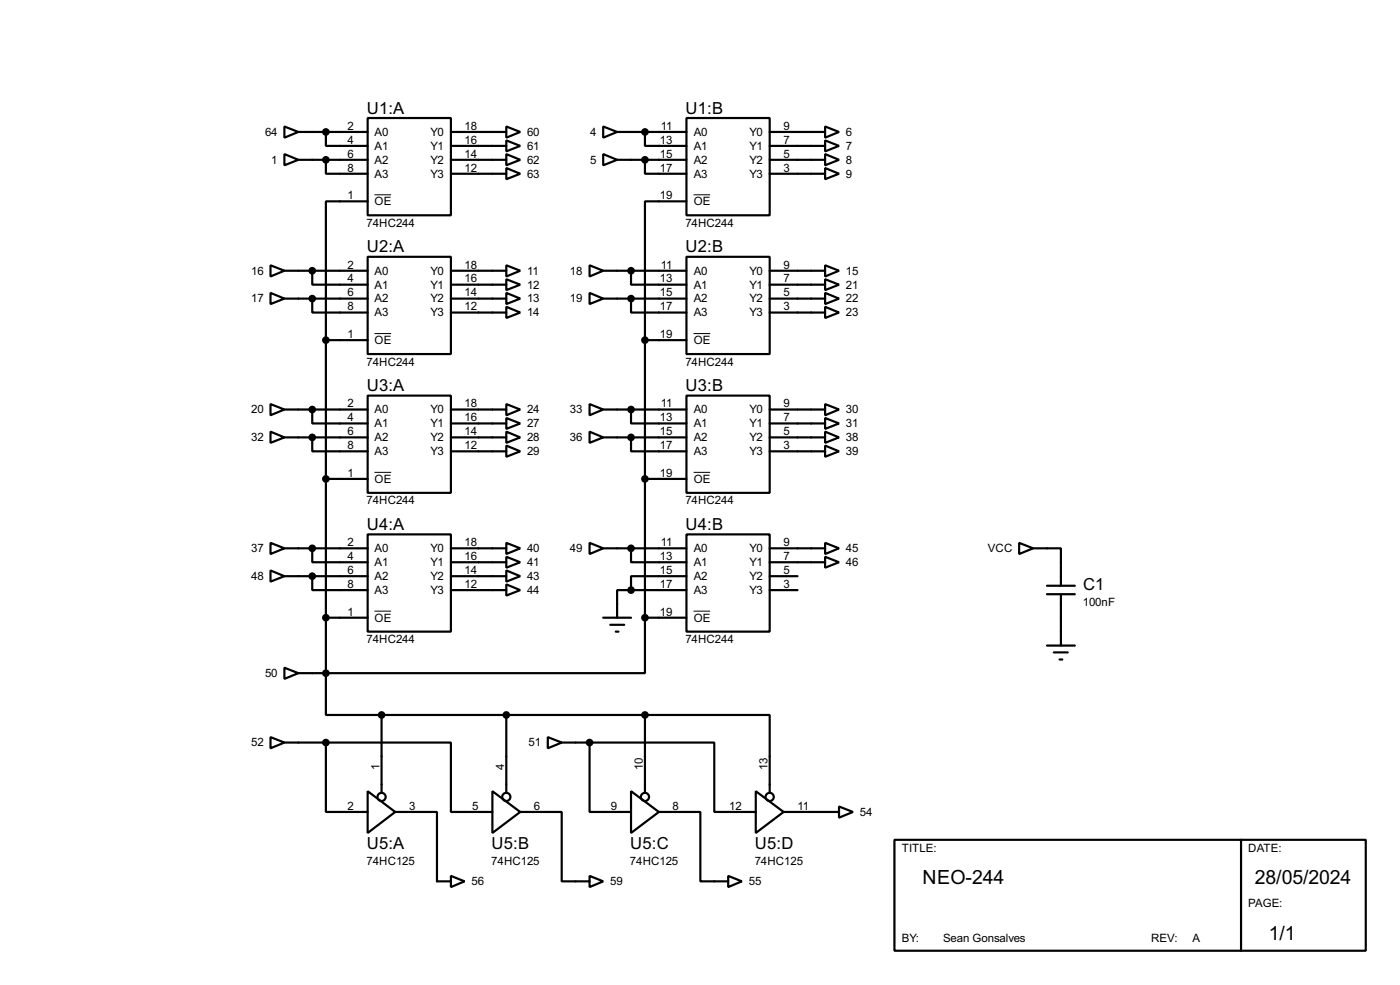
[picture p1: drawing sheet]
<svg xmlns="http://www.w3.org/2000/svg" width="256mm" height="180mm" viewBox="0 0 256 180" stroke-linecap="round" stroke-linejoin="round" font-family="sans-serif">
<g fill="none" stroke="#000" stroke-width=".4">
<path d="M52.1 28.2l2.6 1.1-2.6 1zM52.1 23.2l2.6 1-2.6 1zM54.7 29.3h12.7M54.7 24.2h12.7M59.7 24.2v2.5h7.7M59.7 29.3v2.5h7.7M67.4 21.6h15.2v17.8h-15.2zM67.4 36.9h-7.7v25.4M82.6 29.3h10.2M82.6 31.8h10.2M82.6 24.2h10.2M82.6 26.7h10.2"/>
<path d="M92.8 28.2l2.5 1.1-2.5 1zM92.8 30.8l2.5 1-2.5 1zM92.8 23.2l2.5 1-2.5 1zM92.8 25.7l2.5 1-2.5 1zM110.5 23.2l2.6 1-2.6 1zM110.5 28.2l2.6 1.1-2.6 1zM113.1 29.3h12.7M113.1 24.2h12.7M118.2 29.3v2.5h7.6M118.2 24.2v2.5h7.6M125.8 21.6h15.2v17.8h-15.2zM125.8 36.9h-7.6v25.4"/>
<path d="M141 29.3h10.2M141 31.8h10.2M141 24.2h10.2M141 26.7h10.2M151.2 23.2l2.5 1-2.5 1zM151.2 25.7l2.5 1-2.5 1zM151.2 28.2l2.5 1.1-2.5 1zM151.2 30.8l2.5 1-2.5 1zM49.6 48.6l2.5 1-2.5 1zM49.6 53.6l2.5 1.1-2.5 1zM52.1 49.6h15.3M52.1 54.7h15.3"/>
<path d="M57.2 49.6v2.5h10.2M57.2 54.7v2.5h10.2M67.4 47h15.2v17.8h-15.2zM82.6 49.6h10.2M82.6 54.7h10.2M82.6 52.1h10.2M82.6 57.2h10.2M92.8 48.6l2.5 1-2.5 1zM92.8 51.1l2.5 1-2.5 1zM92.8 53.6l2.5 1.1-2.5 1zM92.8 56.2l2.5 1-2.5 1zM108 48.6l2.5 1-2.5 1z"/>
<path d="M108 53.6l2.5 1.1-2.5 1zM110.5 49.6h15.3M110.5 54.7h15.3M115.6 49.6v2.5h10.2M115.6 54.7v2.5h10.2M125.8 47h15.2v17.8h-15.2zM141 49.6h10.2M141 54.7h10.2M141 52.1h10.2M141 57.2h10.2M151.2 48.6l2.5 1-2.5 1zM151.2 51.1l2.5 1-2.5 1z"/>
<path d="M151.2 53.6l2.5 1.1-2.5 1zM151.2 56.2l2.5 1-2.5 1zM49.6 74l2.5 1-2.5 1zM49.6 79l2.5 1.1-2.5 1zM52.1 75h15.3M57.2 75v2.5h10.2M59.7 62.3v60.9M59.7 62.3h7.7M67.4 72.4h15.2v17.8h-15.2zM82.6 75h10.2M82.6 77.5h10.2M92.8 74l2.5 1-2.5 1z"/>
<path d="M92.8 76.5l2.5 1-2.5 1zM92.8 79l2.5 1.1-2.5 1zM108 74l2.5 1-2.5 1zM108 79l2.5 1.1-2.5 1zM110.5 75h15.3M115.6 75v2.5h10.2M118.2 62.3v50.8M118.2 62.3h7.6M125.8 72.4h15.2v17.8h-15.2zM141 75h10.2M141 77.5h10.2M151.2 74l2.5 1-2.5 1z"/>
<path d="M151.2 76.5l2.5 1-2.5 1zM151.2 79l2.5 1.1-2.5 1zM49.6 99.4l2.5 1-2.5 1zM52.1 80.1h15.3M57.2 80.1v2.5h10.2M59.7 87.7h7.7M67.4 97.8h15.2v17.8h-15.2zM82.6 80.1h10.2M82.6 82.6h10.2M92.8 81.6l2.5 1-2.5 1zM92.8 99.4l2.5 1-2.5 1zM108 99.4l2.5 1-2.5 1z"/>
<path d="M110.5 80.1h15.3M115.6 80.1v2.5h10.2M118.2 87.7h7.6M125.8 97.8h15.2v17.8h-15.2zM141 80.1h10.2M141 82.6h10.2M151.2 81.6l2.5 1-2.5 1zM151.2 99.4l2.5 1-2.5 1zM186.7 99.4l2.6 1-2.6 1zM49.6 104.4l2.5 1.1-2.5 1zM52.1 100.4h15.3M52.1 105.5h15.3"/>
<path d="M57.2 100.4v2.5h10.2M57.2 105.5v2.5h10.2M59.7 113.1h7.7M82.6 100.4h10.2M82.6 105.5h10.2M82.6 102.9h10.2M82.6 108h10.2M92.8 101.9l2.5 1-2.5 1zM92.8 104.4l2.5 1.1-2.5 1zM92.8 107l2.5 1-2.5 1zM110.5 100.4h15.3M110.5 113.1h5.1"/>
<path d="M111.8 114.4h2.6M112.8 115.6h.5M115.6 100.4v2.5h10.2M115.6 108h-2.5v5.1M115.6 108h10.2M118.2 113.1v10.1h-58.5M118.2 113.1h7.6M125.8 105.5h-10.2v2.5M141 100.4h10.2M141 105.5h5.1M141 102.9h10.2M141 108h5.1"/>
<path d="M151.2 101.9l2.5 1-2.5 1zM189.3 100.4h5.1v6.8M191.8 108.8h5.1M191.8 107.2h5.1M191.8 118.2h5.1M193.1 119.4h2.5M194.4 108.8v9.4M49.6 134.9l2.5 1-2.5 1.1zM52.1 122.2l2.6 1-2.6 1.1zM52.1 135.9h7.6M54.7 123.2h5M59.7 123.2v7.7h10.2"/>
<path d="M59.7 135.9v12.7h7.7M59.7 135.9h22.9v12.7h7.6M69.9 130.9h48.3M69.9 130.9v14.2M92.8 130.9v14.2M100.4 134.9l2.5 1-2.5 1.1zM102.9 135.9h5.1M108 135.9v12.7h7.6M108 135.9h22.9v12.7h7.6M118.2 130.9h22.8v14.2M118.2 130.9v14.2M194.1 120.7h.5"/>
<path d="M67.4 144.8l5 3.8-5 3.9zM72.4 148.6h7.7v12.7h2.5M90.2 144.8l5.1 3.8-5.1 3.9zM95.3 148.6h7.6v12.7h5.1M115.6 144.8l5.1 3.8-5.1 3.9zM120.7 148.6h7.6v12.7h5.1M138.5 144.8l5.1 3.8-5.1 3.9zM143.6 148.6h10.1M153.7 147.6l2.6 1-2.6 1.1zM163.9 153.7h86.3v20.3h-86.3zM227.4 153.7v20.3M82.6 160.3l2.5 1-2.5 1.1z"/>
<path d="M108 160.3l2.5 1-2.5 1.1zM133.4 160.3l2.5 1-2.5 1.1z"/>
<circle cx="69.9" cy="145.9" r=".75"/>
<circle cx="92.7" cy="145.9" r=".75"/>
<circle cx="118.1" cy="145.9" r=".75"/>
<circle cx="141" cy="145.9" r=".75"/>
</g>
<path d="M68.6 35.7h3.1M127.1 35.7h3M68.6 61.1h3.1M127.1 61.1h3M68.6 86.5h3.1M127.1 86.5h3M68.6 111.9h3.1M127.1 111.9h3" fill="none" stroke="#000" stroke-width=".18"/>
<g fill="#000" stroke="#000" stroke-width=".4">
<circle cx="59.7" cy="24.2" r=".5"/>
<circle cx="59.7" cy="29.3" r=".5"/>
<circle cx="118.1" cy="24.2" r=".5"/>
<circle cx="118.1" cy="29.3" r=".5"/>
<circle cx="57.2" cy="54.7" r=".5"/>
<circle cx="57.2" cy="49.6" r=".5"/>
<circle cx="115.6" cy="54.7" r=".5"/>
<circle cx="115.6" cy="49.6" r=".5"/>
<circle cx="57.2" cy="75" r=".5"/>
<circle cx="59.7" cy="62.3" r=".5"/>
<circle cx="115.6" cy="75" r=".5"/>
<circle cx="118.1" cy="62.3" r=".5"/>
<circle cx="57.2" cy="80.1" r=".5"/>
<circle cx="59.7" cy="87.7" r=".5"/>
<circle cx="115.6" cy="80.1" r=".5"/>
<circle cx="118.1" cy="87.7" r=".5"/>
<circle cx="57.2" cy="105.5" r=".5"/>
<circle cx="57.2" cy="100.4" r=".5"/>
<circle cx="59.7" cy="113.1" r=".5"/>
<circle cx="115.6" cy="108" r=".5"/>
<circle cx="115.6" cy="100.4" r=".5"/>
<circle cx="118.1" cy="113.1" r=".5"/>
<circle cx="59.7" cy="123.2" r=".5"/>
<circle cx="59.7" cy="135.9" r=".5"/>
<circle cx="69.9" cy="130.9" r=".5"/>
<circle cx="92.7" cy="130.9" r=".5"/>
<circle cx="108" cy="135.9" r=".5"/>
<circle cx="118.1" cy="130.9" r=".5"/>
</g>
<g font-size="4">
<text x="169" y="161.9">NEO-244</text>
<text x="229.9" y="161.9">28/05/2024</text>
<text x="232.5" y="172">1/1</text>
</g>
<g font-size="3.4">
<text x="67.2" y="20.8">U1:A</text>
<text x="125.6" y="20.8">U1:B</text>
<text x="67.2" y="46.2">U2:A</text>
<text x="125.6" y="46.2">U2:B</text>
<text x="67.2" y="71.6">U3:A</text>
<text x="125.6" y="71.6">U3:B</text>
<text x="67.2" y="97">U4:A</text>
<text x="125.6" y="97">U4:B</text>
<text x="198.4" y="108">C1</text>
<text x="67.2" y="155.4">U5:A</text>
<text x="90.1" y="155.4">U5:B</text>
<text x="115.5" y="155.4">U5:C</text>
<text x="138.3" y="155.4">U5:D</text>
</g>
<g font-size="2.4">
<text x="63.7" y="23.8">2</text>
<text x="85.1" y="23.8">18</text>
<text x="121.1" y="23.8">11</text>
<text x="143.6" y="23.8">9</text>
<text x="48.6" y="24.9">64</text>
<text x="49.7" y="30">1</text>
<text x="63.7" y="26.3">4</text>
<text x="63.7" y="28.9">6</text>
<text x="68.6" y="24.9">A0</text>
<text x="68.6" y="27.4">A1</text>
<text x="68.6" y="30">A2</text>
<text x="78.8" y="24.9">Y0</text>
<text x="78.8" y="27.4">Y1</text>
<text x="78.8" y="30">Y2</text>
<text x="85.1" y="26.3">16</text>
<text x="85.1" y="28.9">14</text>
<text x="96.6" y="30">62</text>
<text x="96.6" y="24.9">60</text>
<text x="96.6" y="27.4">61</text>
<text x="108.1" y="24.9">4</text>
<text x="108.1" y="30">5</text>
<text x="120.9" y="26.3">13</text>
<text x="120.9" y="28.9">15</text>
<text x="127.1" y="24.9">A0</text>
<text x="127.1" y="27.4">A1</text>
<text x="127.1" y="30">A2</text>
<text x="137.3" y="24.9">Y0</text>
<text x="137.3" y="27.4">Y1</text>
<text x="137.3" y="30">Y2</text>
<text x="143.6" y="26.3">7</text>
<text x="143.6" y="28.9">5</text>
<text x="155" y="24.9">6</text>
<text x="155" y="27.4">7</text>
<text x="155" y="30">8</text>
<text x="63.7" y="31.4">8</text>
<text x="68.6" y="32.5">A3</text>
<text x="78.8" y="32.5">Y3</text>
<text x="85.1" y="31.4">12</text>
<text x="96.6" y="32.5">63</text>
<text x="120.9" y="31.4">17</text>
<text x="127.1" y="32.5">A3</text>
<text x="137.3" y="32.5">Y3</text>
<text x="143.6" y="31.4">3</text>
<text x="155" y="32.5">9</text>
<text x="63.7" y="36.5">1</text>
<text x="67.2" y="41.5">74HC244</text>
<text x="68.6" y="37.6">OE</text>
<text x="120.9" y="36.5">19</text>
<text x="125.6" y="41.5">74HC244</text>
<text x="127.1" y="37.6">OE</text>
<text x="46" y="50.3">16</text>
<text x="63.7" y="49.2">2</text>
<text x="63.7" y="51.7">4</text>
<text x="68.6" y="50.3">A0</text>
<text x="68.6" y="52.8">A1</text>
<text x="78.8" y="50.3">Y0</text>
<text x="78.8" y="52.8">Y1</text>
<text x="85.1" y="49.2">18</text>
<text x="85.1" y="51.7">16</text>
<text x="96.6" y="50.3">11</text>
<text x="96.6" y="52.8">12</text>
<text x="104.4" y="50.3">18</text>
<text x="120.9" y="51.7">13</text>
<text x="121.1" y="49.2">11</text>
<text x="127.1" y="50.3">A0</text>
<text x="127.1" y="52.8">A1</text>
<text x="137.3" y="50.3">Y0</text>
<text x="137.3" y="52.8">Y1</text>
<text x="143.6" y="49.2">9</text>
<text x="143.6" y="51.7">7</text>
<text x="155" y="50.3">15</text>
<text x="155" y="52.8">21</text>
<text x="46" y="55.4">17</text>
<text x="63.7" y="54.3">6</text>
<text x="63.7" y="56.8">8</text>
<text x="68.6" y="55.4">A2</text>
<text x="68.6" y="57.9">A3</text>
<text x="78.8" y="55.4">Y2</text>
<text x="78.8" y="57.9">Y3</text>
<text x="85.1" y="54.3">14</text>
<text x="85.1" y="56.8">12</text>
<text x="96.6" y="55.4">13</text>
<text x="96.6" y="57.9">14</text>
<text x="104.4" y="55.4">19</text>
<text x="120.9" y="54.3">15</text>
<text x="120.9" y="56.8">17</text>
<text x="127.1" y="55.4">A2</text>
<text x="127.1" y="57.9">A3</text>
<text x="137.3" y="55.4">Y2</text>
<text x="137.3" y="57.9">Y3</text>
<text x="143.6" y="54.3">5</text>
<text x="143.6" y="56.8">3</text>
<text x="155" y="55.4">22</text>
<text x="155" y="57.9">23</text>
<text x="63.7" y="61.9">1</text>
<text x="68.6" y="63">OE</text>
<text x="120.9" y="61.9">19</text>
<text x="127.1" y="63">OE</text>
<text x="67.2" y="66.9">74HC244</text>
<text x="125.6" y="66.9">74HC244</text>
<text x="46" y="75.7">20</text>
<text x="63.7" y="74.6">2</text>
<text x="63.7" y="77.1">4</text>
<text x="68.6" y="75.7">A0</text>
<text x="78.8" y="75.7">Y0</text>
<text x="85.1" y="74.6">18</text>
<text x="85.1" y="77.1">16</text>
<text x="96.6" y="75.7">24</text>
<text x="104.4" y="75.7">33</text>
<text x="120.9" y="77.1">13</text>
<text x="121.1" y="74.6">11</text>
<text x="127.1" y="75.7">A0</text>
<text x="137.3" y="75.7">Y0</text>
<text x="143.6" y="74.6">9</text>
<text x="143.6" y="77.1">7</text>
<text x="155" y="75.7">30</text>
<text x="46" y="80.8">32</text>
<text x="63.7" y="79.7">6</text>
<text x="63.7" y="82.2">8</text>
<text x="68.6" y="78.2">A1</text>
<text x="68.6" y="80.8">A2</text>
<text x="68.6" y="83.3">A3</text>
<text x="78.8" y="78.2">Y1</text>
<text x="78.8" y="80.8">Y2</text>
<text x="78.8" y="83.3">Y3</text>
<text x="85.1" y="79.7">14</text>
<text x="85.1" y="82.2">12</text>
<text x="96.6" y="78.2">27</text>
<text x="96.6" y="80.8">28</text>
<text x="96.6" y="83.3">29</text>
<text x="104.4" y="80.8">36</text>
<text x="120.9" y="79.7">15</text>
<text x="120.9" y="82.2">17</text>
<text x="127.1" y="78.2">A1</text>
<text x="127.1" y="80.8">A2</text>
<text x="127.1" y="83.3">A3</text>
<text x="137.3" y="78.2">Y1</text>
<text x="137.3" y="80.8">Y2</text>
<text x="137.3" y="83.3">Y3</text>
<text x="143.6" y="79.7">5</text>
<text x="143.6" y="82.2">3</text>
<text x="155" y="78.2">31</text>
<text x="155" y="80.8">38</text>
<text x="155" y="83.3">39</text>
<text x="63.7" y="87.3">1</text>
<text x="68.6" y="88.4">OE</text>
<text x="120.9" y="87.3">19</text>
<text x="127.1" y="88.4">OE</text>
<text x="67.2" y="92.3">74HC244</text>
<text x="125.6" y="92.3">74HC244</text>
<text x="46" y="101.1">37</text>
<text x="63.7" y="100">2</text>
<text x="68.6" y="101.1">A0</text>
<text x="78.8" y="101.1">Y0</text>
<text x="85.1" y="100">18</text>
<text x="96.6" y="101.1">40</text>
<text x="104.4" y="101.1">49</text>
<text x="121.1" y="100">11</text>
<text x="127.1" y="101.1">A0</text>
<text x="137.3" y="101.1">Y0</text>
<text x="143.6" y="100">9</text>
<text x="155" y="101.1">45</text>
<text x="181" y="101.1">VCC</text>
<text x="46" y="106.2">48</text>
<text x="63.7" y="102.5">4</text>
<text x="63.7" y="105.1">6</text>
<text x="63.7" y="107.6">8</text>
<text x="68.6" y="103.6">A1</text>
<text x="68.6" y="106.2">A2</text>
<text x="78.8" y="103.6">Y1</text>
<text x="78.8" y="106.2">Y2</text>
<text x="85.1" y="102.5">16</text>
<text x="85.1" y="105.1">14</text>
<text x="85.1" y="107.6">12</text>
<text x="96.6" y="103.6">41</text>
<text x="96.6" y="106.2">43</text>
<text x="120.9" y="102.5">13</text>
<text x="120.9" y="105.1">15</text>
<text x="120.9" y="107.6">17</text>
<text x="127.1" y="103.6">A1</text>
<text x="127.1" y="106.2">A2</text>
<text x="137.3" y="103.6">Y1</text>
<text x="137.3" y="106.2">Y2</text>
<text x="143.6" y="102.5">7</text>
<text x="143.6" y="105.1">5</text>
<text x="143.6" y="107.6">3</text>
<text x="155" y="103.6">46</text>
<text x="63.7" y="112.7">1</text>
<text x="68.6" y="108.7">A3</text>
<text x="68.6" y="113.8">OE</text>
<text x="78.8" y="108.7">Y3</text>
<text x="96.6" y="108.7">44</text>
<text x="120.9" y="112.7">19</text>
<text x="127.1" y="108.7">A3</text>
<text x="127.1" y="113.8">OE</text>
<text x="137.3" y="108.7">Y3</text>
<text x="198.4" y="111">100nF</text>
<text x="67.2" y="117.7">74HC244</text>
<text x="125.6" y="117.7">74HC244</text>
<text x="48.6" y="123.9">50</text>
<text x="46" y="136.6">52</text>
<text x="96.8" y="136.6">51</text>
<text x="69.5" y="141" transform="rotate(-90 69.5 141)">1</text>
<text x="92.4" y="141" transform="rotate(-90 92.4 141)">4</text>
<text x="117.8" y="141" transform="rotate(-90 117.8 141)">10</text>
<text x="140.6" y="141" transform="rotate(-90 140.6 141)">13</text>
<text x="63.7" y="148.2">2</text>
<text x="75" y="148.2">3</text>
<text x="86.5" y="148.2">5</text>
<text x="97.8" y="148.2">6</text>
<text x="111.9" y="148.2">9</text>
<text x="123.2" y="148.2">8</text>
<text x="133.6" y="148.2">12</text>
<text x="146.1" y="148.2">11</text>
<text x="157.5" y="149.3">54</text>
<text x="165.2" y="155.9">TITLE:</text>
<text x="228.7" y="155.9">DATE:</text>
<text x="67.2" y="158.4">74HC125</text>
<text x="90" y="158.4">74HC125</text>
<text x="115.4" y="158.4">74HC125</text>
<text x="138.3" y="158.4">74HC125</text>
<text x="86.4" y="162">56</text>
<text x="111.8" y="162">59</text>
<text x="137.2" y="162">55</text>
<text x="228.7" y="166">PAGE:</text>
<text x="165.2" y="172.4">BY:</text>
<text x="172.8" y="172.4">Sean Gonsalves</text>
<text x="210.9" y="172.4">REV:</text>
<text x="218.5" y="172.4">A</text>
</g>
</svg>
